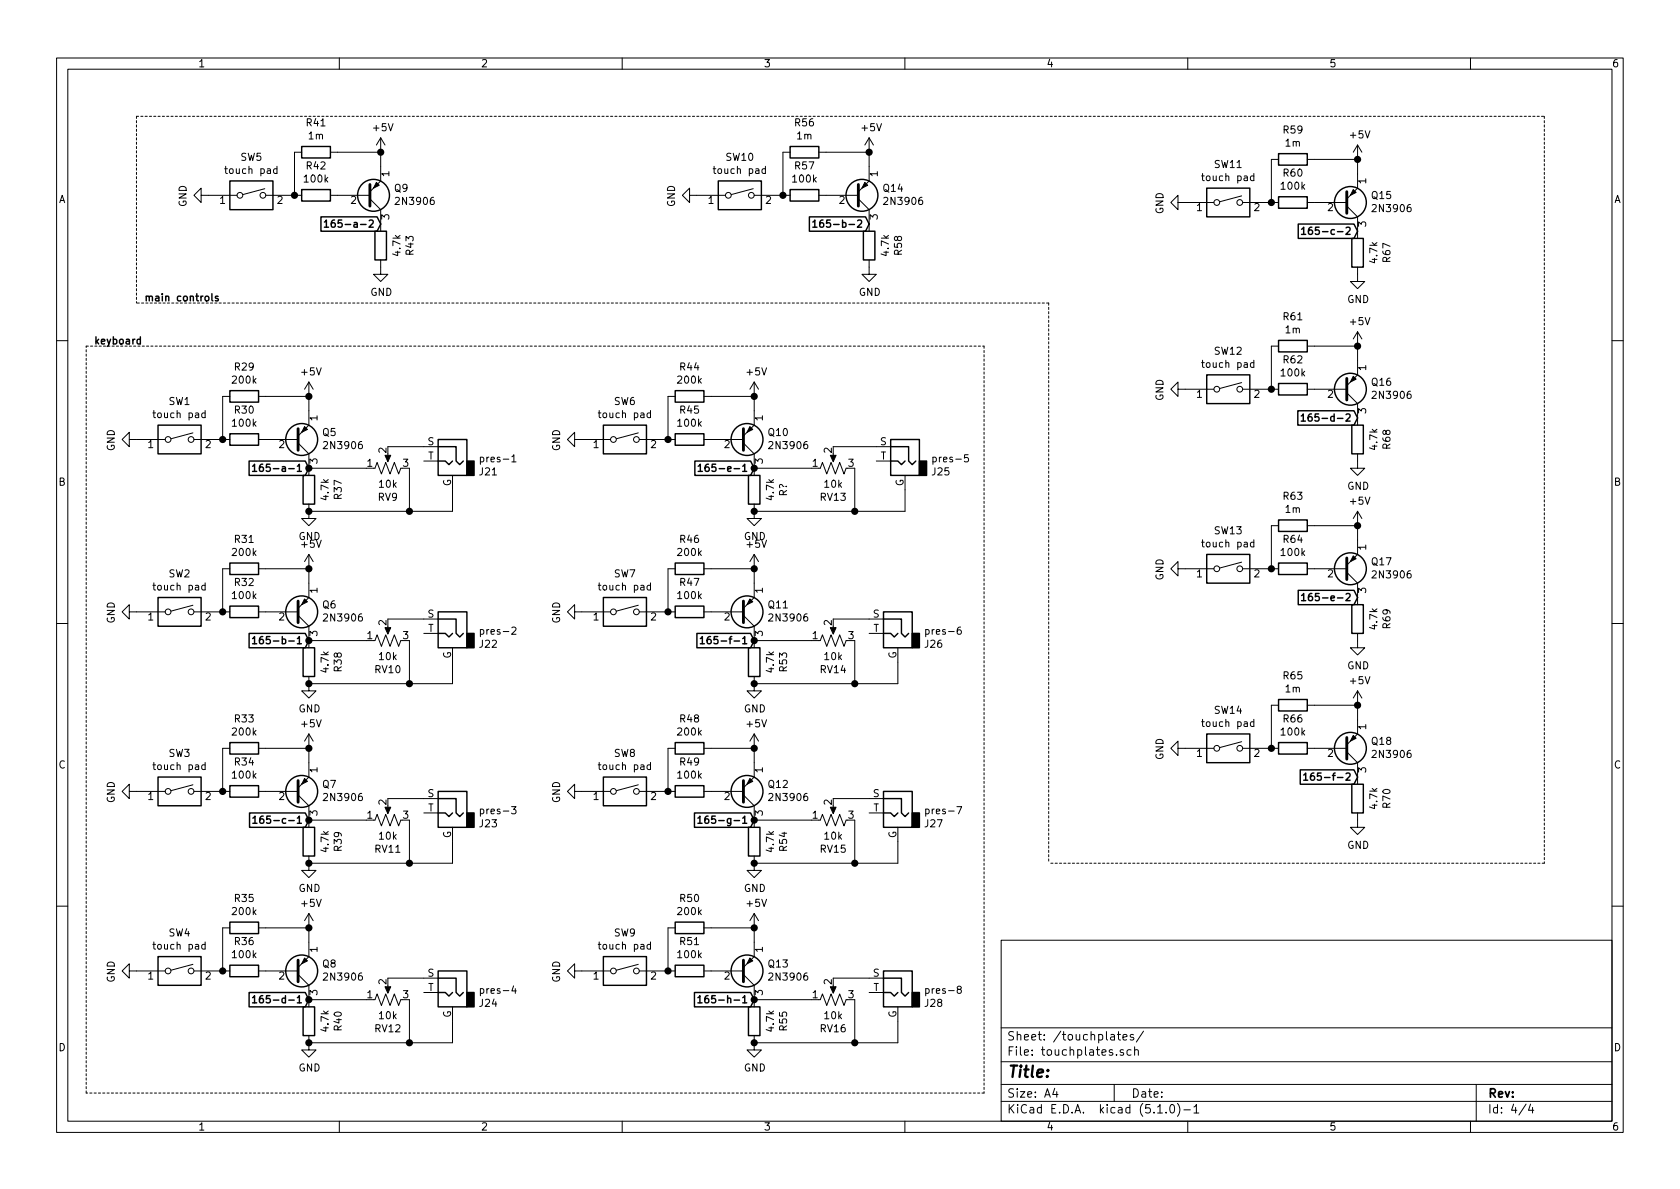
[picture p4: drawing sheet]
<svg xmlns="http://www.w3.org/2000/svg" width="297mm" height="210mm" viewBox="0 0 297 210" stroke-linecap="round" stroke-linejoin="round" font-family="sans-serif">
<g fill="none" stroke="#000" stroke-width=".18">
<path d="M10 10.3h277v189.9h-277zM12 12.2h273v186.1h-273zM60 10.3v1.9M110 10.3v1.9M160 10.3v1.9M210 10.3v1.9M260 10.3v1.9M35.6 34.5v-1.2l-1.3 1.2 1.3 1.3v-1.3h6.3M46.8 33.4l-3.9 1M47 34.5h6.3M49 29.9l-.4-.1-.2 .3 .1 .5h.5M49 29.4v1.3"/>
<path d="M53.3 26.9h-1.2v7.6M58.4 34.5h7M58.4 26.9h8.9M65.4 35.2l1.9 1.9v3.8M67.3 24.4v7.6l-1.9 1.9M67.3 24.4l-.8 1.2M67.3 24.4l.8 1.2M121.9 34.5v-1.2l-1.3 1.2 1.3 1.3v-1.3h6.4M133.2 33.4l-3.9 1M133.3 34.5h6.4M135.3 29.9l-.3-.1-.3 .3 .1 .5h.5M135.3 29.4v1.3"/>
<path d="M139.7 26.9h-1.3v7.6M144.8 34.5h7M144.8 26.9h8.9M151.8 35.2l1.9 1.9v3.8M153.7 24.4v7.6l-1.9 1.9M153.7 24.4l-.8 1.2M153.7 24.4l.7 1.2M208.3 35.8v-1.3l-1.3 1.3 1.3 1.3v-1.3h6.3M219.5 34.6l-3.9 1.1M219.7 35.8h6.4M221.7 31.2l-.4-.1-.2 .2 .1 .6h.5M221.7 30.7v1.2"/>
<path d="M226.1 28.2h-1.3v7.6M231.1 35.8h7M231.1 28.2h8.9M238.1 36.4l1.9 1.9v3.9M240 25.6v7.7l-1.9 1.9M240 25.6l-.7 1.3M240 25.6l.8 1.3M67.3 46v2.5h1.3l-1.3 1.3-1.3-1.3h1.3M153.7 46v2.5h1.2l-1.2 1.3-1.3-1.3h1.3M240 47.2v2.6h1.3l-1.3 1.2-1.2-1.2h1.2M240 58.7v7.6l-1.9 1.9M240 58.7l-.7 1.2"/>
<path d="M240 58.7l.8 1.2M10 60.2h2M22.9 77.7v-1.3l-1.3 1.3 1.3 1.3v-1.3h6.3M34.1 76.5l-3.9 1.1M34.3 77.7h6.3M36.3 73.1l-.4-.1-.2 .2 .1 .6h.5M36.3 72.6v1.3M40.6 70.1h-1.2v7.6M45.7 77.7h7M45.7 70.1h8.9M52.7 78.4l1.9 1.9v3.8M54.6 67.6v7.6l-1.9 1.9"/>
<path d="M54.6 67.6l-.8 1.2M54.6 67.6l.8 1.2M68.6 79h8.9M101.6 77.7v-1.3l-1.3 1.3 1.3 1.3v-1.3h6.3M112.9 76.5l-3.9 1.1M113 77.7h6.4M115 73.1l-.3-.1-.3 .2 .1 .6h.5M115 72.6v1.3M119.4 70.1h-1.3v7.6M124.5 77.7h6.9M124.5 70.1h8.8M131.4 78.4l1.9 1.9v3.8"/>
<path d="M133.3 67.6v7.6l-1.9 1.9M133.3 67.6l-.7 1.2M133.3 67.6l.8 1.2M147.3 79h10.2M208.3 68.8v-1.2l-1.3 1.2 1.3 1.3v-1.3h6.3M219.5 67.7l-3.9 1M219.7 68.8h6.4M221.7 64.2l-.4-.1-.2 .3 .1 .5h.5M221.7 63.7v1.3M226.1 61.2h-1.3v7.6M231.1 68.8h7M231.1 61.2h8.9"/>
<path d="M238.1 69.5l1.9 1.9v3.8M285 60.2h2M54.6 90.4v1.3h1.3l-1.3 1.3-1.3-1.3h1.3M54.6 98v7.7l-1.9 1.9M54.6 89.1v1.3M54.6 82.8h10.2M54.6 98l-.8 1.3M54.6 98l.8 1.3M66 82.8h.3l.4-1 .7 2 .8-2 .8 2 .7-2 .8 2 .4-1M68.6 80.3v1M72.4 82.8v7.6M74.9 81.5h2.6"/>
<path d="M80 84.1v6.3h-25.4M90.5 80.8l.4-.4v1.3M90.5 81.7h.7M133.3 90.4v1.3h1.3l-1.3 1.3-1.2-1.3h1.2M133.3 98v7.7l-1.9 1.9M133.3 82.8h10.2M133.3 89.1v1.3M133.3 98l-.7 1.3M133.3 98l.8 1.3M144.8 82.8h.2l.4-1 .8 2 .7-2 .8 2 .8-2 .7 2 .4-1M147.3 80.3v1M151.1 82.8v7.6"/>
<path d="M154.9 81.5h2.6M160 84.1v6.3h-26.7M171.2 80.4h-.6l-.1 .6 .5-.1 .2 .2v.4l-.2 .2-.5-.1M219.5 99.4l-3.9 1.1M221.7 95.9h-.4l-.2 .2 .1 .6h.5M221.7 95.4v1.3M226.1 93h-1.3v7.6M231.1 93h8.9M240 80.3v2.5h1.3l-1.3 1.3-1.2-1.3h1.2M240 90.4v7.6l-1.9 1.9M240 90.4l-.7 1.3M240 90.4l.8 1.3"/>
<path d="M10 110.3h2M22.9 108.2v-1.3l-1.3 1.3 1.3 1.3v-1.3h6.3M34.1 107l-3.9 1.1M34.3 108.2h6.3M36.3 103.6l-.4-.1-.2 .2 .1 .6h.5M36.3 103.1v1.2M40.6 100.6h-1.2v7.6M45.7 108.2h7M45.7 100.6h8.9M52.7 108.8l1.9 1.9v3.8M54.6 119.6v1.3M54.6 113.3h10.2"/>
<path d="M66 113.3h.3l.4-1 .7 2 .8-2 .8 2 .7-2 .8 2 .4-1M68.6 110.7v1.1M68.6 109.5h8.9M72.4 113.3v7.6M74.9 112h2.6M80 114.5v6.4h-25.4M90.5 111l.5-.1 .2 .3-.8 1h.8M101.6 108.2v-1.3l-1.3 1.3 1.3 1.3v-1.3h6.3M112.9 107l-3.9 1.1M113 108.2h6.4M115 103.6l-.3-.1-.3 .2 .1 .6h.5M115 103.1v1.2"/>
<path d="M119.4 100.6h-1.3v7.6M124.5 108.2h6.9M124.5 100.6h8.8M131.4 108.8l1.9 1.9v3.8M133.3 113.3h10.2M133.3 119.6v1.3M144.8 113.3h.2l.4-1 .8 2 .7-2 .8 2 .8-2 .7 2 .4-1M147.3 109.5h8.9M147.3 110.7v1.1M151.1 113.3v7.6M153.7 112h2.5M158.7 114.5v6.4h-25.4"/>
<path d="M169.8 110.9l-.3 .1a.87 .87 0 0 0 0 1.2l.3-.1 .2-.5-.3-.2h-.2l-.3 .2M208.3 100.6v-1.3l-1.3 1.3 1.3 1.2v-1.2h6.3M219.7 100.6h6.4M231.1 100.6h7M238.1 101.2l1.9 1.9v3.8M240 112v2.5h1.3l-1.3 1.3-1.2-1.3h1.2M285 110.3h2M22.9 139.9v-1.2l-1.3 1.2 1.3 1.3v-1.3h6.3M34.1 138.8l-3.9 1M34.3 139.9h6.3M36.3 135.3l-.4-.1-.2 .3 .1 .5h.5M36.3 134.8v1.3"/>
<path d="M40.6 132.3h-1.2v7.6M45.7 139.9h7M45.7 132.3h8.9M54.6 120.9v1.3h1.3l-1.3 1.2-1.3-1.2h1.3M54.6 129.8v7.6l-1.9 1.9M54.6 129.8l-.8 1.3M54.6 129.8l.8 1.3M101.6 139.9v-1.2l-1.3 1.2 1.3 1.3v-1.3h6.3M112.9 138.8l-3.9 1M113 139.9h6.4M115 135.3l-.3-.1-.3 .3 .1 .5h.5M115 134.8v1.3"/>
<path d="M119.4 132.3h-1.3v7.6M124.5 139.9h6.9M124.5 132.3h8.8M133.3 120.9v1.3h1.3l-1.3 1.2-1.2-1.2h1.2M133.3 129.8v7.6l-1.9 1.9M133.3 129.8l-.7 1.3M133.3 129.8l.8 1.3M208.3 132.3v-1.2l-1.3 1.2 1.3 1.3v-1.3h6.3M219.5 131.2l-3.9 1M219.7 132.3h6.4M221.7 127.7l-.4-.1-.2 .3 .1 .5h.5M221.7 127.2v1.3"/>
<path d="M226.1 124.7h-1.3v7.6M231.1 132.3h7M231.1 124.7h8.9M238.1 133l1.9 1.9v3.8M240 122.2v7.6l-1.9 1.9M240 122.2l-.7 1.2M240 122.2l.8 1.2M52.7 140.6l1.9 1.9v3.8M54.6 152.6v1.3h1.3l-1.3 1.3-1.3-1.3h1.3M54.6 151.4v1.2M54.6 145h10.2M66 145h.3l.4-1 .7 2 .8-2 .8 2 .7-2 .8 2 .4-1"/>
<path d="M68.6 142.5v1M68.6 141.2h8.9M72.4 145v7.6M74.9 143.8h2.6M80 146.3v6.3h-25.4M90.4 142.6h.8l-.4 .5 .4 .2v.4l-.2 .2-.6-.1M131.4 140.6l1.9 1.9v3.8M133.3 152.6v1.3h1.3l-1.3 1.3-1.2-1.3h1.2M133.3 145h10.2M133.3 151.4v1.2M144.8 145h.2l.4-1 .8 2 .7-2 .8 2 .8-2 .7 2 .4-1M147.3 141.2h8.9"/>
<path d="M147.3 142.5v1M151.1 145v7.6M153.7 143.8h2.5M158.7 146.3v6.3h-25.4M169.2 142.6h.8l-.5 1.3M240 143.8v2.5h1.3l-1.3 1.3-1.2-1.3h1.2M10 160.2h2M22.9 171.7v-1.3l-1.3 1.3 1.3 1.3v-1.3h6.3M34.1 170.5l-3.9 1.1M34.3 171.7h6.3M36.3 167.1l-.4-.1-.2 .2 .1 .6h.5M36.3 166.6v1.2"/>
<path d="M40.6 164.1h-1.2v7.6M45.7 171.7h7M45.7 164.1h8.9M52.7 172.3l1.9 1.9v3.8M54.6 161.5v7.7l-1.9 1.9M54.6 161.5l-.8 1.3M54.6 161.5l.8 1.3M54.6 176.8h10.2M66 176.8h.3l.4-1 .7 2 .8-2 .8 2 .7-2 .8 2 .4-1M68.6 174.2v1.1M68.6 173h8.9M72.4 176.8v7.6"/>
<path d="M74.9 175.5h2.6M80 178v6.4h-25.4M90.8 174.3l-.3 .9h.8M91.1 174.8v.9M101.6 171.7v-1.3l-1.3 1.3 1.3 1.3v-1.3h6.3M112.9 170.5l-3.9 1.1M113 171.7h6.4M115 167.1l-.3-.1-.3 .2 .1 .6h.5M115 166.6v1.2M119.4 164.1h-1.3v7.6M124.5 171.7h6.9M124.5 164.1h8.8"/>
<path d="M131.4 172.3l1.9 1.9v3.8M133.3 161.5v7.7l-1.9 1.9M133.3 176.8h10.2M133.3 161.5l-.7 1.3M133.3 161.5l.8 1.3M144.8 176.8h.2l.4-1 .8 2 .7-2 .8 2 .8-2 .7 2 .4-1M147.3 173h8.9M147.3 174.2v1.1M151.1 176.8v7.6M153.7 175.5h2.5M158.7 178v6.4h-25.4M169.5 174.9l-.2-.1v-.3l.2-.1 .3 .1 .2 .1-.1 .2-.5 .2-.2 .2v.2l.3 .3 .3-.1 .2-.2v-.2l-.3-.3"/>
<path d="M177 166.3h108v32h-108zM285 160.2h2M54.6 184.4v1.3h1.3l-1.3 1.2-1.3-1.2h1.3M54.6 183.1v1.3M60 198.3v1.9M110 198.3v1.9M133.3 184.4v1.3h1.3l-1.3 1.2-1.2-1.2h1.2M133.3 183.1v1.3M160 198.3v1.9M177 194.8h108M177 191.8h108M177 187.8h108"/>
<path d="M177 181.8h108M186.5 192.5l-.4 1h1M186.8 193v1M197 191.8v3M197.6 182.9h.5M197.8 182.4v1.3l.3 .2M198.6 183.4l.7-.1-.1-.3-.4-.1-.2 .2v.7h.6M198.6 185.7a.37 .37 0 0 0-.6 .1l.1 .2 .5 .2 .1 .1-.2 .3-.5-.1M200 185.7l-.5-.1-.2 .3v.6l.2 .1 .5-.1M200.4 183a.37 .37 0 0 0-.6 .1l.1 .3 .5 .1 .1 .1-.2 .3-.5-.1M200.6 185.7h.1a.37 .37 0 0 1 .6 .1v.8M200.6 185.1v1.5"/>
<path d="M202.2 182.3l-1.3 2M204.7 196.8h.8M206.2 196.7v.1M207 195.4l.3-.1a.94 .94 0 0 1 0 1.5 .82 .82 0 0 1-.3-1.4zM208.2 195.1a1.71 1.71 0 0 1 0 2.3M209.3 196.3h1.2M210 198.3v1.9M211.1 195.8l.4-.5v1.5M211.1 196.8h.9M260 198.3v1.9M261 191.8v6.5M269.8 195.2l-1.2 2"/>
<path d="M270.6 195.2l-.3 1.1h.9M271 195.8v1"/>
<circle cx="42.4" cy="34.5" r=".51"/>
<circle cx="46.5" cy="34.5" r=".51"/>
<circle cx="128.8" cy="34.5" r=".51"/>
<circle cx="132.8" cy="34.5" r=".51"/>
<circle cx="215.1" cy="35.8" r=".51"/>
<circle cx="219.2" cy="35.8" r=".51"/>
<circle cx="29.7" cy="77.7" r=".51"/>
<circle cx="33.8" cy="77.7" r=".51"/>
<circle cx="108.5" cy="77.7" r=".51"/>
<circle cx="112.5" cy="77.7" r=".51"/>
<circle cx="215.1" cy="68.8" r=".51"/>
<circle cx="219.2" cy="68.8" r=".51"/>
<circle cx="29.7" cy="108.2" r=".51"/>
<circle cx="33.8" cy="108.2" r=".51"/>
<circle cx="108.5" cy="108.2" r=".51"/>
<circle cx="112.5" cy="108.2" r=".51"/>
<circle cx="215.1" cy="100.6" r=".51"/>
<circle cx="219.2" cy="100.6" r=".51"/>
<circle cx="29.7" cy="139.9" r=".51"/>
<circle cx="33.8" cy="139.9" r=".51"/>
<circle cx="108.5" cy="139.9" r=".51"/>
<circle cx="112.5" cy="139.9" r=".51"/>
<circle cx="215.1" cy="132.3" r=".51"/>
<circle cx="219.2" cy="132.3" r=".51"/>
<circle cx="29.7" cy="171.7" r=".51"/>
<circle cx="33.8" cy="171.7" r=".51"/>
<circle cx="108.5" cy="171.7" r=".51"/>
<circle cx="112.5" cy="171.7" r=".51"/>
</g>
<g fill="none" stroke="#000" stroke-width=".25">
<path d="M40.6 32h7.7v5.1h-7.7zM53.3 33.5h5.1v2.1h-5.1zM53.3 25.9h5.1v2h-5.1zM56.7 38.3h10l.6 1.3-.6 1.3h-10zM57.4 39.3l.3-.4v1.3M59.2 38.9l-.4 .1a.87 .87 0 0 0 0 1.2l.4-.1v-.6l-.4-.1-.2 .2M60.4 38.9h-.6v.6l.4-.1 .3 .2v.3l-.3 .3-.4-.1M127 32h7.6v5.1h-7.6zM139.7 33.5h5.1v2.1h-5.1zM139.7 25.9h5.1v2h-5.1zM143.1 38.3h9.9l.7 1.3-.7 1.3h-9.9zM143.7 39.3l.4-.4v1.3"/>
<path d="M145.5 38.9l-.3 .1a.87 .87 0 0 0 0 1.2l.4-.1v-.6l-.4-.1-.3 .2M213.4 33.3h7.6v5h-7.6zM226.1 34.8h5v2h-5zM226.1 27.2h5v2h-5zM229.5 39.6h9.9l.6 1.3-.6 1.3h-9.9zM37.5 51.9v1.1l.1 .2M38.6 52.4h-.3l-.2 .1v.2l.5 .2v.3h-.5M57.4 40.2h.7M66.3 40.9h2v5.1h-2zM143.7 40.2h.7M152.7 40.9h2v5.1h-2zM230.1 40.5l.4-.3v1.2"/>
<path d="M230.1 41.4h.8M232 40.2l-.5 .1-.2 .4 .1 .6 .2 .1h.4l.1-.2-.1-.5h-.4l-.3 .2M239 42.2h2v5h-2zM27.9 75.2h7.7v5.1h-7.7zM40.6 76.7h5.1v2h-5.1zM40.6 69.1h5.1v2h-5.1zM77.5 77.7h5v6.4h-5zM77.5 79h3.1v2.5l.7 .7 .6-.7M106.7 75.2h7.6v5.1h-7.6zM119.4 76.7h5.1v2h-5.1zM119.4 69.1h5.1v2h-5.1zM157.5 77.7h5.1v6.4h-5.1z"/>
<path d="M157.5 79h3.2v2.5l.6 .7 .6-.7M213.4 66.3h7.6v5.1h-7.6zM226.1 67.8h5v2h-5zM226.1 60.2h5v2h-5zM229.5 72.6h9.9l.6 1.3-.6 1.3h-9.9zM230.1 73.6l.3-.4v1.3M230.1 74.5h.7M231.9 73.2l-.4 .1a.87 .87 0 0 0 0 1.2l.5-.2v-.5l-.5-.1-.2 .2M239 75.2h2v5.1h-2zM40.6 99.6h5.1v2h-5.1zM44 81.5h10l.6 1.3-.6 1.3h-10zM44.7 82.4l.3-.3v1.3"/>
<path d="M44.7 83.4h.7M46.5 82.1l-.4 .1a.87 .87 0 0 0 0 1.2l.4-.2v-.5l-.4-.1-.2 .2M47.7 82.1h-.6v.6l.4-.1 .3 .2v.3l-.3 .3-.4-.2M53.6 84.1h2v5h-2zM77.5 81.5h1.2l.7 .7 .6-.7M119.4 99.6h5.1v2h-5.1zM122.9 81.5h9.8l.6 1.3-.6 1.3h-9.8zM123.4 82.4l.4-.3v1.3M123.4 83.4h.8M125.3 82.1l-.5 .1-.1 .4v.6l.2 .2 .4-.1 .1-.2-.1-.5h-.4l-.2 .2M132.3 84.1h2.1v5h-2.1zM157.5 81.5h1.2l.7 .7 .6-.7"/>
<path d="M213.4 98h7.6v5.1h-7.6zM226.1 99.6h5v2h-5zM226.1 91.9h5v2.1h-5zM27.9 105.7h7.7v5h-7.7zM40.6 107.2h5.1v2h-5.1zM44 112h10l.6 1.3-.6 1.2h-10zM44.7 112.9l.3-.3v1.2M44.7 113.8h.7M46.5 112.6h-.4a.87 .87 0 0 0 0 1.2l.4-.1v-.5l-.4-.2-.2 .3M53.6 114.5h2v5.1h-2zM77.5 108.2h5v6.3h-5zM77.5 112h1.2l.7 .6 .6-.6"/>
<path d="M77.5 109.5h3.1v2.5l.7 .6 .6-.6M106.7 105.7h7.6v5h-7.6zM119.4 107.2h5.1v2h-5.1zM123.2 112h9.5l.6 1.3-.6 1.2h-9.5zM123.8 112.9l.4-.3v1.2M123.8 113.8h.7M125.6 112.6h-.2a.79 .79 0 0 0-.1 1.2h.3l.2-.5-.3-.3h-.2l-.3 .3M126.9 112.6h-.6l-.1 .6 .2-.2 .4 .1 .1 .6-.2 .1-.5-.1M132.3 114.5h2.1v5.1h-2.1zM156.2 108.2h5.1v6.3h-5.1zM156.2 112h1.3l.6 .6 .6-.6M156.2 109.5h3.2v2.5l.6 .6 .7-.6"/>
<path d="M229.5 104.4h9.9l.6 1.3-.6 1.2h-9.9zM230.1 105.3l.4-.4v1.3M230.1 106.2h.8M232 104.9l-.5 .2-.2 .4 .1 .6 .2 .1h.4l.1-.2-.1-.5-.4-.1-.3 .3M239 106.9h2v5.1h-2zM27.9 137.4h7.7v5.1h-7.7zM40.6 138.9h5.1v2.1h-5.1zM40.6 131.3h5.1v2h-5.1zM77.5 139.9h5v6.4h-5zM106.7 137.4h7.6v5.1h-7.6zM119.4 138.9h5.1v2.1h-5.1zM119.4 131.3h5.1v2h-5.1z"/>
<path d="M156.2 139.9h5.1v6.4h-5.1zM213.4 129.8h7.6v5.1h-7.6zM226.1 131.3h5v2h-5zM226.1 123.7h5v2h-5zM229.9 136.1h9.5l.6 1.3-.6 1.3h-9.5zM230.5 137.1l.4-.4v1.3M230.5 138h.7M232.3 136.7h-.2a.79 .79 0 0 0-.1 1.3l.3-.1 .1-.5-.2-.2h-.2l-.3 .2M233.6 136.7h-.6l-.1 .6 .2-.1 .4 .1 .1 .5-.2 .2-.5-.2M239 138.7h2v5.1h-2zM44.1 143.8h9.9l.6 1.2-.6 1.3h-9.9zM44.7 144.7l.4-.4v1.3"/>
<path d="M44.7 145.6h.7M46.5 144.3l-.4 .1-.2 .5 .1 .6 .2 .1 .3-.1 .2-.1-.2-.5-.3-.1-.3 .3M53.6 146.3h2v5.1h-2zM77.5 143.8h1.2l.7 .6 .6-.6M77.5 141.2h3.1v2.6l.7 .6 .6-.6M122.8 143.8h9.9l.6 1.2-.6 1.3h-9.9zM123.4 144.7l.3-.4v1.3M123.4 145.6h.7M125.2 144.3l-.4 .1a.87 .87 0 0 0 0 1.2l.5-.1v-.6l-.5-.1-.2 .3M132.3 146.3h2.1v5.1h-2.1zM156.2 143.8h1.3l.6 .6 .6-.6M156.2 141.2h3.2v2.6l.6 .6 .7-.6"/>
<path d="M27.9 169.2h7.7v5h-7.7zM40.6 170.7h5.1v2h-5.1zM40.6 163.1h5.1v2h-5.1zM44 175.5h10l.6 1.3-.6 1.2h-10zM44.7 176.4l.3-.3v1.2M44.7 177.3h.7M46.5 176.1h-.4a.87 .87 0 0 0 0 1.2l.4-.1v-.5l-.4-.2-.2 .3M53.6 178h2v5.1h-2zM77.5 171.7h5v6.3h-5zM77.5 175.5h1.2l.7 .6 .6-.6M77.5 173h3.1v2.5l.7 .6 .6-.6M106.7 169.2h7.6v5h-7.6z"/>
<path d="M119.4 170.7h5.1v2h-5.1zM119.4 163.1h5.1v2h-5.1zM122.8 175.5h9.9l.6 1.3-.6 1.2h-9.9zM123.4 176.4l.3-.3v1.2M123.4 177.3h.7M125.2 176.1h-.4a.87 .87 0 0 0 0 1.2l.5-.1v-.5l-.5-.2-.2 .3M132.3 178h2.1v5.1h-2.1zM156.2 171.7h5.1v6.3h-5.1zM156.2 175.5h1.3l.6 .6 .6-.6M156.2 173h3.2v2.5l.6 .6 .7-.6"/>
<circle cx="66" cy="34.5" r="2.82"/>
<circle cx="152.4" cy="34.5" r="2.82"/>
<circle cx="238.8" cy="35.8" r="2.82"/>
<circle cx="53.3" cy="77.7" r="2.82"/>
<circle cx="132.1" cy="77.7" r="2.82"/>
<circle cx="238.8" cy="68.8" r="2.82"/>
<circle cx="53.3" cy="108.2" r="2.82"/>
<circle cx="132.1" cy="108.2" r="2.82"/>
<circle cx="238.8" cy="100.6" r="2.82"/>
<circle cx="53.3" cy="139.9" r="2.82"/>
<circle cx="132.1" cy="139.9" r="2.82"/>
<circle cx="238.8" cy="132.3" r="2.82"/>
<circle cx="53.3" cy="171.7" r="2.82"/>
<circle cx="132.1" cy="171.7" r="2.82"/>
</g>
<g fill="none" stroke="#000" stroke-width=".51">
<path d="M65.4 32.6v3.8M151.8 32.6v3.8M238.1 33.9v3.8M52.7 75.8v3.8M131.4 75.8v3.8M238.1 66.9v3.8M238.1 98.7v3.8M52.7 106.3v3.8M131.4 106.3v3.8M52.7 138v3.9M131.4 138v3.9M238.1 130.4v3.8"/>
<path d="M52.7 169.8v3.8M131.4 169.8v3.8"/>
</g>
<g fill="#000" stroke="#000" stroke-width=".18">
<path d="M66.5 32.3l.6 .5-1.1 .5zM152.9 32.3l.5 .5-1 .5zM239.3 33.5l.5 .5-1 .5zM53.8 75.4l.6 .5-1.1 .5zM132.6 75.4l.5 .5-1 .5zM239.3 66.5l.5 .6-1 .5zM68.1 80.5h1l-.5 1.2zM146.8 80.5h1l-.5 1.2zM239.3 98.3l.5 .5-1 .5zM53.8 105.9l.6 .5-1.1 .5zM68.1 111h1l-.5 1.1zM132.6 105.9l.5 .5-1 .5z"/>
<path d="M146.8 111h1l-.5 1.1zM53.8 137.7l.6 .5-1.1 .5zM132.6 137.7l.5 .5-1 .5zM239.3 130l.5 .6-1 .5zM68.1 142.7h1l-.5 1.2zM146.8 142.7h1l-.5 1.2zM53.8 169.4l.6 .5-1.1 .5zM68.1 174.5h1l-.5 1.1zM132.6 169.4l.5 .5-1 .5zM146.8 174.5h1l-.5 1.1z"/>
</g>
<g fill="#000" stroke="#000" stroke-width=".25">
<path d="M82.5 81.5h1.3v2.6h-1.3zM162.6 81.5h1.2v2.6h-1.2zM82.5 112h1.3v2.5h-1.3zM161.3 112h1.3v2.5h-1.3zM82.5 143.8h1.3v2.5h-1.3zM161.3 143.8h1.3v2.5h-1.3zM82.5 175.5h1.3v2.5h-1.3zM161.3 175.5h1.3v2.5h-1.3z"/>
<circle cx="52.1" cy="34.5" r=".51"/>
<circle cx="67.3" cy="26.9" r=".51"/>
<circle cx="138.4" cy="34.5" r=".51"/>
<circle cx="153.7" cy="26.9" r=".51"/>
<circle cx="224.8" cy="35.8" r=".51"/>
<circle cx="240" cy="28.2" r=".51"/>
<circle cx="39.4" cy="77.7" r=".51"/>
<circle cx="54.6" cy="70.1" r=".51"/>
<circle cx="118.1" cy="77.7" r=".51"/>
<circle cx="133.4" cy="70.1" r=".51"/>
<circle cx="224.8" cy="68.8" r=".51"/>
<circle cx="240" cy="61.2" r=".51"/>
<circle cx="54.6" cy="90.4" r=".51"/>
<circle cx="54.6" cy="82.8" r=".51"/>
<circle cx="72.4" cy="90.4" r=".51"/>
<circle cx="133.4" cy="90.4" r=".51"/>
<circle cx="133.4" cy="82.8" r=".51"/>
<circle cx="151.1" cy="90.4" r=".51"/>
<circle cx="240" cy="93" r=".51"/>
<circle cx="39.4" cy="108.2" r=".51"/>
<circle cx="54.6" cy="113.3" r=".51"/>
<circle cx="54.6" cy="100.6" r=".51"/>
<circle cx="118.1" cy="108.2" r=".51"/>
<circle cx="133.4" cy="113.3" r=".51"/>
<circle cx="133.4" cy="100.6" r=".51"/>
<circle cx="224.8" cy="100.6" r=".51"/>
<circle cx="39.4" cy="139.9" r=".51"/>
<circle cx="54.6" cy="120.9" r=".51"/>
<circle cx="54.6" cy="132.3" r=".51"/>
<circle cx="72.4" cy="120.9" r=".51"/>
<circle cx="118.1" cy="139.9" r=".51"/>
<circle cx="133.4" cy="120.9" r=".51"/>
<circle cx="133.4" cy="132.3" r=".51"/>
<circle cx="151.1" cy="120.9" r=".51"/>
<circle cx="224.8" cy="132.3" r=".51"/>
<circle cx="240" cy="124.7" r=".51"/>
<circle cx="54.6" cy="145" r=".51"/>
<circle cx="54.6" cy="152.6" r=".51"/>
<circle cx="72.4" cy="152.6" r=".51"/>
<circle cx="133.4" cy="145" r=".51"/>
<circle cx="133.4" cy="152.6" r=".51"/>
<circle cx="151.1" cy="152.6" r=".51"/>
<circle cx="39.4" cy="171.7" r=".51"/>
<circle cx="54.6" cy="164.1" r=".51"/>
<circle cx="54.6" cy="176.8" r=".51"/>
<circle cx="118.1" cy="171.7" r=".51"/>
<circle cx="133.4" cy="164.1" r=".51"/>
<circle cx="133.4" cy="176.8" r=".51"/>
<circle cx="54.6" cy="184.4" r=".51"/>
<circle cx="72.4" cy="184.4" r=".51"/>
<circle cx="133.4" cy="184.4" r=".51"/>
<circle cx="151.1" cy="184.4" r=".51"/>
</g>
<path d="M24.1 20.6h248.9M24.1 20.6v33M273 20.6v132M185.4 53.6h-161.3M185.4 53.6v99M15.2 61.2h158.8M174 61.2v132.1M273 152.6h-87.6M15.2 193.3v-132.1M174 193.3h-158.8" fill="none" stroke="#000" stroke-width=".18" stroke-dasharray=".4 .4"/>
<text font-size="2.8" x="178" y="190.5">Title:</text>
<g font-size="2.1">
<text x="178" y="184">Sheet: /touchplates/</text>
<text x="178" y="186.7">File: touchplates.sch</text>
<text x="178" y="196.9">KiCad E.D.A. kicad (5.1.0)-1</text>
<text x="178" y="194.1">Size: A4</text>
<text x="200" y="194.1">Date:</text>
<text x="263" y="194.1">Rev:</text>
<text x="263" y="196.9">Id: 4/4</text>
</g>
<g font-size="1.8">
<text x="35" y="11.9">1</text>
<text x="85" y="11.9">2</text>
<text x="135" y="11.9">3</text>
<text x="185" y="11.9">4</text>
<text x="235" y="11.9">5</text>
<text x="285" y="11.9">6</text>
<text x="54.3" y="22.3">R41</text>
<text x="66.1" y="23.2">+5V</text>
<text x="140.6" y="22.3">R56</text>
<text x="152.5" y="23.2">+5V</text>
<text x="227" y="23.6">R59</text>
<text x="42.5" y="28.4">SW5</text>
<text x="54.3" y="30">R42</text>
<text x="54.6" y="24.7">1m</text>
<text x="128.4" y="28.4">SW10</text>
<text x="140.6" y="30">R57</text>
<text x="141" y="24.7">1m</text>
<text x="214.8" y="29.7">SW11</text>
<text x="227.3" y="25.9">1m</text>
<text x="238.8" y="24.5">+5V</text>
<text x="10.4" y="35.9">A</text>
<text x="40.2" y="30.8">touch pad</text>
<text x="53.9" y="32.3">100k</text>
<text x="68.8" y="31.2" transform="rotate(-90 68.8 31.2)">1</text>
<text x="69.8" y="33.9">Q9</text>
<text x="126.6" y="30.8">touch pad</text>
<text x="140.3" y="32.3">100k</text>
<text x="155.2" y="31.2" transform="rotate(-90 155.2 31.2)">1</text>
<text x="156.2" y="33.9">Q14</text>
<text x="213" y="32">touch pad</text>
<text x="226.6" y="33.5">100k</text>
<text x="227" y="31.2">R60</text>
<text x="241.6" y="32.5" transform="rotate(-90 241.6 32.5)">1</text>
<text x="242.6" y="35.2">Q15</text>
<text x="285.4" y="35.9">A</text>
<text x="33" y="36.6" transform="rotate(-90 33 36.6)">GND</text>
<text x="38.9" y="36.1">1</text>
<text x="49" y="36.1">2</text>
<text x="60.3" y="40.3">165-a-2</text>
<text x="62.1" y="36.1">2</text>
<text x="68.8" y="38.8" transform="rotate(-90 68.8 38.8)">3</text>
<text x="70.3" y="36.2">2N3906</text>
<text x="119.4" y="36.6" transform="rotate(-90 119.4 36.6)">GND</text>
<text x="125.2" y="36.1">1</text>
<text x="135.4" y="36.1">2</text>
<text x="146.6" y="40.3">165-b-2</text>
<text x="148.4" y="36.1">2</text>
<text x="155.2" y="38.8" transform="rotate(-90 155.2 38.8)">3</text>
<text x="156.6" y="36.2">2N3906</text>
<text x="205.7" y="37.9" transform="rotate(-90 205.7 37.9)">GND</text>
<text x="211.6" y="37.3">1</text>
<text x="221.8" y="37.3">2</text>
<text x="233" y="41.5">165-c-2</text>
<text x="234.8" y="37.3">2</text>
<text x="241.6" y="40.1" transform="rotate(-90 241.6 40.1)">3</text>
<text x="243" y="37.5">2N3906</text>
<text x="70.8" y="45.2" transform="rotate(-90 70.8 45.2)">4.7k</text>
<text x="73.1" y="45.1" transform="rotate(-90 73.1 45.1)">R43</text>
<text x="157.2" y="45.2" transform="rotate(-90 157.2 45.2)">4.7k</text>
<text x="159.5" y="45.1" transform="rotate(-90 159.5 45.1)">R58</text>
<text x="243.5" y="46.4" transform="rotate(-90 243.5 46.4)">4.7k</text>
<text x="245.8" y="46.3" transform="rotate(-90 245.8 46.3)">R67</text>
<text x="25.4" y="53.3">main controls</text>
<text x="65.5" y="52.3">GND</text>
<text x="151.8" y="52.3">GND</text>
<text x="238.2" y="53.6">GND</text>
<text x="227" y="56.6">R61</text>
<text x="227.3" y="58.9">1m</text>
<text x="238.8" y="57.5">+5V</text>
<text x="16.5" y="60.9">keyboard</text>
<text x="41.6" y="65.5">R29</text>
<text x="120.3" y="65.5">R44</text>
<text x="213" y="65">touch pad</text>
<text x="214.8" y="62.7">SW12</text>
<text x="227" y="64.3">R62</text>
<text x="241.6" y="65.5" transform="rotate(-90 241.6 65.5)">1</text>
<text x="29.8" y="71.6">SW1</text>
<text x="41.2" y="67.8">200k</text>
<text x="53.4" y="66.4">+5V</text>
<text x="108.6" y="71.6">SW6</text>
<text x="120" y="67.8">200k</text>
<text x="132.1" y="66.4">+5V</text>
<text x="205.7" y="70.9" transform="rotate(-90 205.7 70.9)">GND</text>
<text x="211.6" y="70.4">1</text>
<text x="221.8" y="70.4">2</text>
<text x="226.6" y="66.6">100k</text>
<text x="234.8" y="70.4">2</text>
<text x="242.6" y="68.2">Q16</text>
<text x="243" y="70.5">2N3906</text>
<text x="27.5" y="73.9">touch pad</text>
<text x="41.2" y="75.5">100k</text>
<text x="41.6" y="73.1">R30</text>
<text x="56.1" y="74.4" transform="rotate(-90 56.1 74.4)">1</text>
<text x="57.1" y="77.1">Q5</text>
<text x="106.3" y="73.9">touch pad</text>
<text x="120" y="75.5">100k</text>
<text x="120.3" y="73.1">R45</text>
<text x="134.9" y="74.4" transform="rotate(-90 134.9 74.4)">1</text>
<text x="135.9" y="77.1">Q10</text>
<text x="232.9" y="74.5">165-d-2</text>
<text x="241.6" y="73.1" transform="rotate(-90 241.6 73.1)">3</text>
<text x="20.3" y="79.8" transform="rotate(-90 20.3 79.8)">GND</text>
<text x="26.2" y="79.2">1</text>
<text x="36.3" y="79.2">2</text>
<text x="47.6" y="83.4">165-a-1</text>
<text x="49.4" y="79.2">2</text>
<text x="56.1" y="82" transform="rotate(-90 56.1 82)">3</text>
<text x="57.6" y="79.4">2N3906</text>
<text x="64.9" y="82.5">1</text>
<text x="68.3" y="80.1" transform="rotate(-90 68.3 80.1)">2</text>
<text x="71.3" y="82.5">3</text>
<text x="75.6" y="78.7">S</text>
<text x="75.7" y="81.3">T</text>
<text x="85.4" y="81.8">pres-1</text>
<text x="99" y="79.8" transform="rotate(-90 99 79.8)">GND</text>
<text x="104.9" y="79.2">1</text>
<text x="115.1" y="79.2">2</text>
<text x="126.4" y="83.4">165-e-1</text>
<text x="128.1" y="79.2">2</text>
<text x="134.9" y="82" transform="rotate(-90 134.9 82)">3</text>
<text x="136.3" y="79.4">2N3906</text>
<text x="143.7" y="82.5">1</text>
<text x="147.1" y="80.1" transform="rotate(-90 147.1 80.1)">2</text>
<text x="150" y="82.5">3</text>
<text x="155.6" y="78.7">S</text>
<text x="155.7" y="81.3">T</text>
<text x="165.4" y="81.8">pres-5</text>
<text x="243.5" y="79.4" transform="rotate(-90 243.5 79.4)">4.7k</text>
<text x="245.8" y="79.3" transform="rotate(-90 245.8 79.3)">R68</text>
<text x="10.4" y="85.9">B</text>
<text x="58.1" y="88.3" transform="rotate(-90 58.1 88.3)">4.7k</text>
<text x="60.4" y="88.2" transform="rotate(-90 60.4 88.2)">R37</text>
<text x="66.9" y="88.6">RV9</text>
<text x="67.1" y="86.3">10k</text>
<text x="79.8" y="86" transform="rotate(-90 79.8 86)">G</text>
<text x="84.9" y="84.1">J21</text>
<text x="136.9" y="88.3" transform="rotate(-90 136.9 88.3)">4.7k</text>
<text x="139.2" y="87.8" transform="rotate(-90 139.2 87.8)">R?</text>
<text x="145.1" y="88.6">RV13</text>
<text x="145.8" y="86.3">10k</text>
<text x="159.8" y="86" transform="rotate(-90 159.8 86)">G</text>
<text x="164.9" y="84.1">J25</text>
<text x="227" y="88.4">R63</text>
<text x="238.2" y="86.6">GND</text>
<text x="238.8" y="89.2">+5V</text>
<text x="285.4" y="85.9">B</text>
<text x="52.8" y="95.5">GND</text>
<text x="131.5" y="95.5">GND</text>
<text x="214.8" y="94.5">SW13</text>
<text x="227.3" y="90.7">1m</text>
<text x="41.2" y="98.3">200k</text>
<text x="41.6" y="96">R31</text>
<text x="53.4" y="96.9">+5V</text>
<text x="120" y="98.3">200k</text>
<text x="120.3" y="96">R46</text>
<text x="132.1" y="96.9">+5V</text>
<text x="213" y="96.8">touch pad</text>
<text x="226.6" y="98.3">100k</text>
<text x="227" y="96">R64</text>
<text x="241.6" y="97.3" transform="rotate(-90 241.6 97.3)">1</text>
<text x="242.6" y="100">Q17</text>
<text x="27.5" y="104.4">touch pad</text>
<text x="29.8" y="102.1">SW2</text>
<text x="41.2" y="105.9">100k</text>
<text x="41.6" y="103.6">R32</text>
<text x="56.1" y="104.9" transform="rotate(-90 56.1 104.9)">1</text>
<text x="57.1" y="107.6">Q6</text>
<text x="106.3" y="104.4">touch pad</text>
<text x="108.6" y="102.1">SW7</text>
<text x="120" y="105.9">100k</text>
<text x="120.3" y="103.6">R47</text>
<text x="134.9" y="104.9" transform="rotate(-90 134.9 104.9)">1</text>
<text x="135.9" y="107.6">Q11</text>
<text x="205.7" y="102.7" transform="rotate(-90 205.7 102.7)">GND</text>
<text x="211.6" y="102.1">1</text>
<text x="221.8" y="102.1">2</text>
<text x="233" y="106.3">165-e-2</text>
<text x="234.8" y="102.1">2</text>
<text x="241.6" y="104.9" transform="rotate(-90 241.6 104.9)">3</text>
<text x="243" y="102.3">2N3906</text>
<text x="20.3" y="110.3" transform="rotate(-90 20.3 110.3)">GND</text>
<text x="26.2" y="109.7">1</text>
<text x="36.3" y="109.7">2</text>
<text x="47.5" y="113.9">165-b-1</text>
<text x="49.4" y="109.7">2</text>
<text x="56.1" y="112.5" transform="rotate(-90 56.1 112.5)">3</text>
<text x="57.6" y="109.9">2N3906</text>
<text x="64.9" y="113">1</text>
<text x="68.3" y="110.6" transform="rotate(-90 68.3 110.6)">2</text>
<text x="71.3" y="113">3</text>
<text x="75.6" y="109.2">S</text>
<text x="75.7" y="111.8">T</text>
<text x="85.4" y="112.2">pres-2</text>
<text x="99" y="110.3" transform="rotate(-90 99 110.3)">GND</text>
<text x="104.9" y="109.7">1</text>
<text x="115.1" y="109.7">2</text>
<text x="126.8" y="113.9">165-f-1</text>
<text x="128.1" y="109.7">2</text>
<text x="134.9" y="112.5" transform="rotate(-90 134.9 112.5)">3</text>
<text x="136.3" y="109.9">2N3906</text>
<text x="143.7" y="113">1</text>
<text x="147.1" y="110.6" transform="rotate(-90 147.1 110.6)">2</text>
<text x="150" y="113">3</text>
<text x="154.4" y="109.2">S</text>
<text x="154.4" y="111.8">T</text>
<text x="164.2" y="112.2">pres-6</text>
<text x="243.5" y="111.2" transform="rotate(-90 243.5 111.2)">4.7k</text>
<text x="245.8" y="111.1" transform="rotate(-90 245.8 111.1)">R69</text>
<text x="58.1" y="118.8" transform="rotate(-90 58.1 118.8)">4.7k</text>
<text x="60.4" y="118.7" transform="rotate(-90 60.4 118.7)">R38</text>
<text x="66.4" y="119">RV10</text>
<text x="67.1" y="116.7">10k</text>
<text x="79.8" y="116.5" transform="rotate(-90 79.8 116.5)">G</text>
<text x="84.9" y="114.5">J22</text>
<text x="136.9" y="118.8" transform="rotate(-90 136.9 118.8)">4.7k</text>
<text x="139.2" y="118.7" transform="rotate(-90 139.2 118.7)">R53</text>
<text x="145.1" y="119">RV14</text>
<text x="145.8" y="116.7">10k</text>
<text x="158.5" y="116.5" transform="rotate(-90 158.5 116.5)">G</text>
<text x="163.6" y="114.5">J26</text>
<text x="238.2" y="118.4">GND</text>
<text x="52.8" y="126">GND</text>
<text x="131.5" y="126">GND</text>
<text x="227" y="120.1">R65</text>
<text x="227.3" y="122.4">1m</text>
<text x="238.8" y="121">+5V</text>
<text x="41.2" y="130.1">200k</text>
<text x="41.6" y="127.8">R33</text>
<text x="53.4" y="128.6">+5V</text>
<text x="120" y="130.1">200k</text>
<text x="120.3" y="127.8">R48</text>
<text x="132.1" y="128.6">+5V</text>
<text x="213" y="128.5">touch pad</text>
<text x="214.8" y="126.2">SW14</text>
<text x="226.6" y="130.1">100k</text>
<text x="227" y="127.8">R66</text>
<text x="241.6" y="129" transform="rotate(-90 241.6 129)">1</text>
<text x="242.6" y="131.7">Q18</text>
<text x="10.4" y="135.9">C</text>
<text x="27.5" y="136.2">touch pad</text>
<text x="29.8" y="133.9">SW3</text>
<text x="41.2" y="137.7">100k</text>
<text x="41.6" y="135.4">R34</text>
<text x="56.1" y="136.6" transform="rotate(-90 56.1 136.6)">1</text>
<text x="106.3" y="136.2">touch pad</text>
<text x="108.6" y="133.9">SW8</text>
<text x="120" y="137.7">100k</text>
<text x="120.3" y="135.4">R49</text>
<text x="134.9" y="136.6" transform="rotate(-90 134.9 136.6)">1</text>
<text x="205.7" y="134.4" transform="rotate(-90 205.7 134.4)">GND</text>
<text x="211.6" y="133.9">1</text>
<text x="221.8" y="133.9">2</text>
<text x="234.8" y="133.9">2</text>
<text x="241.6" y="136.6" transform="rotate(-90 241.6 136.6)">3</text>
<text x="243" y="134">2N3906</text>
<text x="285.4" y="135.9">C</text>
<text x="20.3" y="142" transform="rotate(-90 20.3 142)">GND</text>
<text x="26.2" y="141.5">1</text>
<text x="36.3" y="141.5">2</text>
<text x="49.4" y="141.5">2</text>
<text x="57.1" y="139.3">Q7</text>
<text x="57.6" y="141.7">2N3906</text>
<text x="68.3" y="142.3" transform="rotate(-90 68.3 142.3)">2</text>
<text x="75.6" y="141">S</text>
<text x="75.7" y="143.5">T</text>
<text x="85.4" y="144">pres-3</text>
<text x="99" y="142" transform="rotate(-90 99 142)">GND</text>
<text x="104.9" y="141.5">1</text>
<text x="115.1" y="141.5">2</text>
<text x="128.1" y="141.5">2</text>
<text x="135.9" y="139.3">Q12</text>
<text x="136.3" y="141.7">2N3906</text>
<text x="147.1" y="142.3" transform="rotate(-90 147.1 142.3)">2</text>
<text x="154.4" y="141">S</text>
<text x="154.4" y="143.5">T</text>
<text x="164.2" y="144">pres-7</text>
<text x="233.5" y="138">165-f-2</text>
<text x="243.5" y="142.9" transform="rotate(-90 243.5 142.9)">4.7k</text>
<text x="245.8" y="142.8" transform="rotate(-90 245.8 142.8)">R70</text>
<text x="47.6" y="145.7">165-c-1</text>
<text x="56.1" y="144.2" transform="rotate(-90 56.1 144.2)">3</text>
<text x="64.9" y="144.8">1</text>
<text x="67.1" y="148.5">10k</text>
<text x="71.3" y="144.8">3</text>
<text x="79.8" y="148.3" transform="rotate(-90 79.8 148.3)">G</text>
<text x="84.9" y="146.3">J23</text>
<text x="126.3" y="145.7">165-g-1</text>
<text x="134.9" y="144.2" transform="rotate(-90 134.9 144.2)">3</text>
<text x="143.7" y="144.8">1</text>
<text x="145.8" y="148.5">10k</text>
<text x="150" y="144.8">3</text>
<text x="158.5" y="148.3" transform="rotate(-90 158.5 148.3)">G</text>
<text x="163.6" y="146.3">J27</text>
<text x="58.1" y="150.6" transform="rotate(-90 58.1 150.6)">4.7k</text>
<text x="60.4" y="150.5" transform="rotate(-90 60.4 150.5)">R39</text>
<text x="66.4" y="150.8">RV11</text>
<text x="136.9" y="150.6" transform="rotate(-90 136.9 150.6)">4.7k</text>
<text x="139.2" y="150.5" transform="rotate(-90 139.2 150.5)">R54</text>
<text x="145.1" y="150.8">RV15</text>
<text x="238.2" y="150.1">GND</text>
<text x="41.2" y="161.8">200k</text>
<text x="41.6" y="159.5">R35</text>
<text x="52.8" y="157.7">GND</text>
<text x="53.4" y="160.4">+5V</text>
<text x="120" y="161.8">200k</text>
<text x="120.3" y="159.5">R50</text>
<text x="131.5" y="157.7">GND</text>
<text x="132.1" y="160.4">+5V</text>
<text x="27.5" y="167.9">touch pad</text>
<text x="29.8" y="165.6">SW4</text>
<text x="41.6" y="167.1">R36</text>
<text x="106.3" y="167.9">touch pad</text>
<text x="108.6" y="165.6">SW9</text>
<text x="120.3" y="167.1">R51</text>
<text x="20.3" y="173.8" transform="rotate(-90 20.3 173.8)">GND</text>
<text x="26.2" y="173.2">1</text>
<text x="36.3" y="173.2">2</text>
<text x="41.2" y="169.4">100k</text>
<text x="49.4" y="173.2">2</text>
<text x="56.1" y="168.4" transform="rotate(-90 56.1 168.4)">1</text>
<text x="57.1" y="171.1">Q8</text>
<text x="57.6" y="173.4">2N3906</text>
<text x="75.6" y="172.7">S</text>
<text x="99" y="173.8" transform="rotate(-90 99 173.8)">GND</text>
<text x="104.9" y="173.2">1</text>
<text x="115.1" y="173.2">2</text>
<text x="120" y="169.4">100k</text>
<text x="128.1" y="173.2">2</text>
<text x="134.9" y="168.4" transform="rotate(-90 134.9 168.4)">1</text>
<text x="135.9" y="171.1">Q13</text>
<text x="136.3" y="173.4">2N3906</text>
<text x="154.4" y="172.7">S</text>
<text x="47.5" y="177.4">165-d-1</text>
<text x="56.1" y="176" transform="rotate(-90 56.1 176)">3</text>
<text x="64.9" y="176.5">1</text>
<text x="68.3" y="174.1" transform="rotate(-90 68.3 174.1)">2</text>
<text x="71.3" y="176.5">3</text>
<text x="75.7" y="175.3">T</text>
<text x="84.9" y="178">J24</text>
<text x="85.4" y="175.7">pres-4</text>
<text x="126.3" y="177.4">165-h-1</text>
<text x="134.9" y="176" transform="rotate(-90 134.9 176)">3</text>
<text x="143.7" y="176.5">1</text>
<text x="147.1" y="174.1" transform="rotate(-90 147.1 174.1)">2</text>
<text x="150" y="176.5">3</text>
<text x="154.4" y="175.3">T</text>
<text x="163.6" y="178">J28</text>
<text x="164.2" y="175.7">pres-8</text>
<text x="10.4" y="185.9">D</text>
<text x="58.1" y="182.3" transform="rotate(-90 58.1 182.3)">4.7k</text>
<text x="60.4" y="182.2" transform="rotate(-90 60.4 182.2)">R40</text>
<text x="66.4" y="182.5">RV12</text>
<text x="67.1" y="180.2">10k</text>
<text x="79.8" y="180" transform="rotate(-90 79.8 180)">G</text>
<text x="136.9" y="182.3" transform="rotate(-90 136.9 182.3)">4.7k</text>
<text x="139.2" y="182.2" transform="rotate(-90 139.2 182.2)">R55</text>
<text x="145.1" y="182.5">RV16</text>
<text x="145.8" y="180.2">10k</text>
<text x="158.5" y="180" transform="rotate(-90 158.5 180)">G</text>
<text x="285.4" y="185.9">D</text>
<text x="52.8" y="189.5">GND</text>
<text x="131.5" y="189.5">GND</text>
<text x="35" y="199.9">1</text>
<text x="85" y="199.9">2</text>
<text x="135" y="199.9">3</text>
<text x="185" y="199.9">4</text>
<text x="235" y="199.9">5</text>
<text x="285" y="199.9">6</text>
</g>
</svg>
